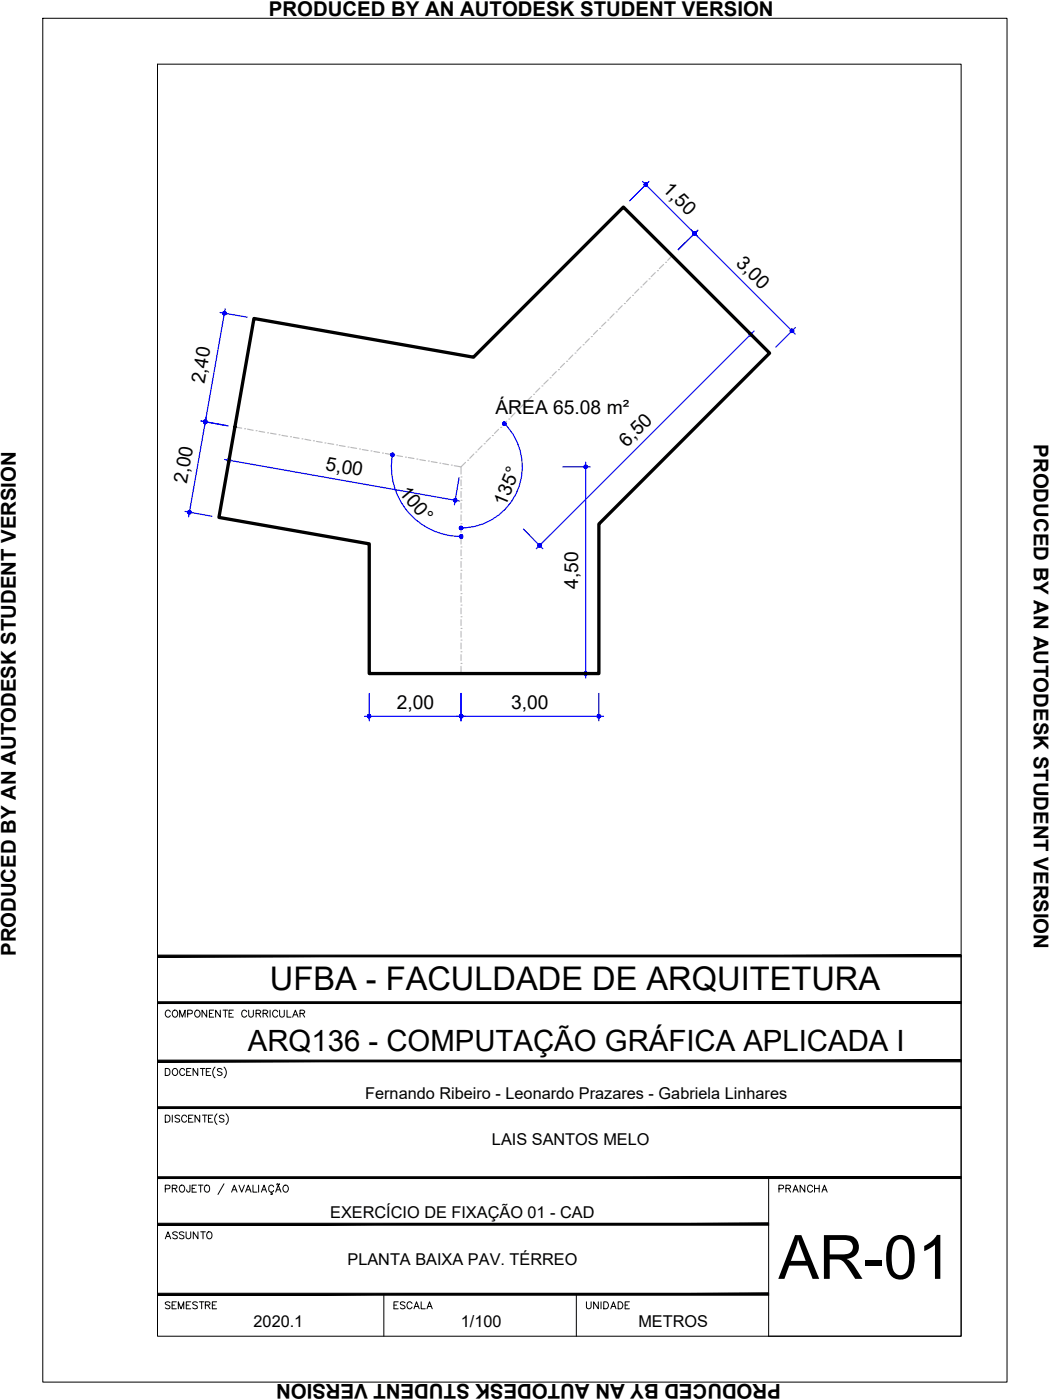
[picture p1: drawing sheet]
<svg xmlns="http://www.w3.org/2000/svg" width="229mm" height="305mm" viewBox="0 0 229 305" stroke-linecap="round" stroke-linejoin="round" font-family="sans-serif">
<!-- layer: ARQ_EIXO CINZA 04 -->
<g fill="none" stroke="#bababa" stroke-width=".25">
<path d="M142.7 59.4l-.9 .8M143.1 58.9h.1M144.5 57.6l-.9 .9M144.9 57.1h.1M146.3 55.7l-.9 1M122.9 79.1l-.9 .9M123.4 78.7h.1M124.7 77.3l-.9 .9M125.2 76.9h.1M126.5 75.5l-.9 .9M127 75.1h.1M128.3 73.7l-.9 .9"/>
<path d="M128.7 73.3h.1M130.1 71.9l-.9 .9M130.6 71.5h.1M131.9 70.1l-.9 .9M132.3 69.7h.1M133.7 68.3l-.9 1M134.2 67.9h.1M135.5 66.5l-.9 .9M135.9 66.1h.1M137.3 64.7l-.9 1M137.7 64.3h.1M139.1 62.9l-.9 .9"/>
<path d="M139.5 62.5h.1M140.9 61.2l-.9 .9M141.3 60.7h.1M51.1 93l1.5 .2M53.3 93.3h.1M53.9 93.4l1.2 .3M55.8 93.8h.1M56.4 93.9l1.2 .2M58.3 94.2h.1M58.9 94.3l1.2 .2M60.7 94.7h.1M61.4 94.8l1.2 .2"/>
<path d="M63.2 95.1h.1M63.9 95.2l1.2 .2M65.7 95.5h.1M66.4 95.6l1.2 .3M68.2 96h.1M68.9 96.1l1.2 .2M70.7 96.4h.1M71.4 96.5l1.2 .2M73.3 96.9h.1M73.9 97l1.2 .2M75.8 97.3h.1M76.4 97.4l1.2 .2"/>
<path d="M78.3 97.7h.1M78.9 97.9l1.2 .2M80.8 98.2h.1M81.4 98.3l1.2 .2M83.3 98.6h.1M83.9 98.7l1.2 .3M85.8 99.1h.1M86.4 99.2l1.2 .2M88.3 99.5h.1M88.9 99.6l1.2 .2M90.8 99.9h.1M103.2 98.8l-.9 1"/>
<path d="M103.6 98.4h.1M104.9 97.1l-.8 .9M105.4 96.6h.1M106.8 95.3l-1 .9M107.2 94.8h.1M108.5 93.5l-.8 .9M109 93h.1M110.3 91.7l-.9 .9M110.8 91.2h.1M112.1 89.9l-.8 .9M112.6 89.5h.1M113.9 88.1l-.9 .9"/>
<path d="M114.4 87.6h.1M115.7 86.3l-.8 .9M116.2 85.9h.1M117.5 84.5l-.9 .9M118 84h.1M119.3 82.7l-.9 .9M119.8 82.3h.1M121.1 80.9l-.9 .9M121.6 80.5h.1M91.4 100.1l1.2 .2M93.3 100.4h.1M93.9 100.5l1.3 .2"/>
<path d="M95.8 100.8h.1M96.4 100.9l1.3 .3M98.3 101.3h.1M98.9 101.4l1.5 .2M100.4 119.1h.1M100.4 116.5h.1M100.4 114h.1M100.4 111.5h.1M100.4 108.9h.1M100.4 106.4h.1M100.4 103.8h.1M100.4 104.5v1.2"/>
<path d="M100.4 107v1.3M100.4 109.6v1.2M100.4 112.1v1.3M100.4 114.6v1.3M100.4 117.2v1.2M100.4 119.7v1.3M101.3 100.7l-.9 .9v1.6M101.8 100.2h.1M100.4 139.4h.1M100.4 136.8h.1M100.4 134.3h.1M100.4 131.7h.1"/>
<path d="M100.4 129.2h.1M100.4 126.7h.1M100.4 124.2h.1M100.4 121.6h.1M100.4 122.3v1.2M100.4 124.8v1.3M100.4 127.3v1.3M100.4 129.9v1.2M100.4 132.4v1.2M100.4 134.9v1.3M100.4 137.5v1.2M100.4 140v1.3"/>
<path d="M100.4 144.4h.1M100.4 141.9h.1M100.4 142.5v1.3M100.4 145.1v1.5"/>
</g>
<!-- layer: COTA AZUL -->
<g fill="none" stroke="#00f" stroke-width=".25">
<path d="M139.9 39.5l12 12M141.3 39.5l-4.2 4.2M150.5 50.1l22.6 22.6M151.9 50.1l-4.2 4.3M47.9 68l5.9 1M49 67.2l-7.9 45.3M159.9 69.3l4.3 4.2M164.2 72.1l-47.4 47.4M173.1 71.3l-4.2 4.3M43.7 91.7l5.9 1M50.7 95.3l-1 5.9M85.4 99a15.2 15.2 0 0 0 15 17.8"/>
<path d="M109.8 92.2a13.3 13.3 0 0 1 2.9 14.5 13.3 13.3 0 0 1-12.3 8.2M40.3 111.3l5.8 1.1M48.9 100l51.2 9.1M99.9 104l-1 5.9M114 115.2l4.2 4.3M122.5 101.6h6M127.5 100.6v47.1M79.4 156h52M80.4 151v5.9M100.4 151v5.9M122.5 146.6h6M130.4 151v5.9"/>
</g>
<!-- layer: 0 -->
<g fill="#00f" stroke="#00f" stroke-width=".22">
<path d="M49.5 100.2v.1l.4-.1zM49.5 100.3l.4-.1-.3 .3zM49.9 100.2l-.3 .3 .2 .1z"/>
<path d="M49.9 100.2l-.1 .4h.2zM49.9 100.2l.3 .3-.2 .1zM49.9 100.2l.3 .3v-.2z"/>
<path d="M49.9 100.2l.3 .1v-.2zM50.1 99.9l.1 .2-.3 .1zM49.9 99.9v.3l.2-.3z"/>
<path d="M49.7 99.9l.2 .3v-.3zM49.6 100l.1-.1 .2 .3zM49.6 100l-.1 .2h.4z"/>
<path d="M99.1 108.9l.4 .1-.1-.2zM99.1 108.9l.3-.3v.2zM99.2 108.5l-.1 .4 .3-.3z"/>
<path d="M99 108.5l.1 .4 .1-.4zM98.8 108.7l.2-.2 .1 .4zM98.8 108.7l-.1 .1 .4 .1z"/>
<path d="M98.7 108.8l.1 .2 .3-.1zM98.8 109l.3-.1-.3 .3zM99.1 108.9l-.3 .3 .2 .1z"/>
<path d="M99.1 108.9l-.1 .4h.2zM99.1 108.9l.3 .2-.2 .2zM99.1 108.9l.3 .2 .1-.1z"/>
<path d="M127.3 101.3l.2 .3v-.3zM127.3 101.3l.2 .3-.3-.1zM127.2 101.5l-.1 .1h.4z"/>
<path d="M127.1 101.6l.1 .2 .3-.2zM127.2 101.8l.3-.2-.2 .4zM127.5 101.6l-.2 .4h.2z"/>
<path d="M127.5 101.6v.4h.2zM127.5 101.6l.3 .2-.1 .2zM127.5 101.6l.3 .2 .1-.2z"/>
<path d="M127.5 101.6h.4l-.1-.1zM127.7 101.3l.1 .2-.3 .1zM127.5 101.3v.3l.2-.3z"/>
<path d="M127.5 146.6v.4h.2zM127.5 146.6l.3 .2-.1 .2zM127.5 146.6l.3 .2 .1-.2z"/>
<path d="M127.5 146.6h.4l-.1-.1zM127.7 146.3l.1 .2-.3 .1zM127.5 146.3v.3l.2-.3z"/>
<path d="M127.3 146.3l.2 .3v-.3zM127.3 146.3l.2 .3-.3-.1zM127.2 146.5l-.1 .1h.4z"/>
<path d="M127.1 146.6l.1 .2 .3-.2zM127.2 146.8l.3-.2-.2 .4zM127.5 146.6l-.2 .4h.2z"/>
<path d="M117.2 119l.2 .1 .1-.4zM117.5 118.7l.1 .4h-.2zM117.5 118.7l.1 .4 .1-.1z"/>
<path d="M117.5 118.7l.2 .3 .2-.2zM117.5 118.7h.4v.1zM117.5 118.7h.4l-.2-.2z"/>
<path d="M117.6 118.4l-.1 .3 .2-.2zM117.4 118.4h.2l-.1 .3zM117.2 118.5l.3 .2-.1-.3z"/>
<path d="M117.2 118.5l-.1 .2h.4zM117.1 118.7h.4l-.4 .1zM117.1 118.8l.1 .2 .3-.3z"/>
<path d="M163.5 72.4l-.1 .4 .3-.3zM163.4 72.4h.1l-.1 .4zM163.2 72.5l.2 .3v-.4z"/>
<path d="M163.2 72.5l-.1 .2 .3 .1zM163.1 72.7l.3 .1-.3 .1zM163.1 72.9l.1 .2 .2-.3z"/>
<path d="M163.4 72.8l-.2 .3 .2 .1zM163.4 72.8l.1 .4h-.1zM163.4 72.8l.1 .4 .2-.1z"/>
<path d="M163.4 72.8l.3 .3 .1-.2zM163.4 72.8l.4-.1v.2zM163.4 72.8l.4-.1-.1-.2z"/>
<path d="M140.3 40v.1l.3 .1zM140.3 40.1l.3 .1-.3 .1zM140.3 40.3v.2l.3-.3z"/>
<path d="M140.6 40.2l-.3 .3 .2 .1zM140.6 40.2l.1 .4h-.2zM140.6 40.2l.1 .4 .2-.1z"/>
<path d="M140.6 40.2l.3 .3 .1-.2zM140.6 40.2l.4-.1v.2zM140.6 40.2l.4-.1-.1-.1z"/>
<path d="M140.7 39.8l-.1 .4 .3-.2zM140.5 39.8h.2l-.1 .4zM140.3 40l.3 .2-.1-.4z"/>
<path d="M151.2 50.8l.3 .3 .1-.2zM151.2 50.8l.4-.1v.2zM151.2 50.8l.4-.1-.1-.2z"/>
<path d="M151.3 50.5l-.1 .3 .3-.3zM151.1 50.5h.2l-.1 .3zM151 50.5l.2 .3-.1-.3z"/>
<path d="M151 50.5l-.2 .2 .4 .1zM150.8 50.7l.4 .1-.4 .1zM150.8 50.9l.2 .2 .2-.3z"/>
<path d="M151.2 50.8l-.2 .3 .1 .1zM151.2 50.8l.1 .4h-.2zM151.2 50.8l.1 .4 .2-.1z"/>
<path d="M151 50.5l-.2 .2 .4 .1zM150.8 50.7l.4 .1-.4 .1zM150.8 50.9l.2 .2 .2-.3z"/>
<path d="M151.2 50.8l-.2 .3 .1 .1zM151.2 50.8l.1 .4h-.2zM151.2 50.8l.1 .4 .2-.1z"/>
<path d="M151.2 50.8l.3 .3 .1-.2zM151.2 50.8l.4-.1v.2zM151.2 50.8l.4-.1-.1-.2z"/>
<path d="M151.3 50.5l-.1 .3 .3-.3zM151.1 50.5h.2l-.1 .3zM151 50.5l.2 .3-.1-.3z"/>
<path d="M172.4 72.1l.3 .2 .1-.2zM172.4 72.1l.4-.2v.2zM172.7 71.8l-.3 .3 .4-.2z"/>
<path d="M172.5 71.7l-.1 .4 .3-.3zM172.3 71.7h.2l-.1 .4zM172.2 71.8l.2 .3-.1-.4z"/>
<path d="M172.2 71.8l-.2 .1 .4 .2zM172 71.9l.4 .2h-.4zM172 72.1l.2 .2 .2-.2z"/>
<path d="M172.2 72.3l.1 .1 .1-.3zM172.4 72.1l.1 .3h-.2zM172.4 72.1l.1 .3 .2-.1z"/>
<path d="M44.6 91.5l.1 .3v-.4zM44.4 91.6l.2-.1 .1 .3zM44.4 91.6l-.1 .2h.4z"/>
<path d="M44.3 91.8l.1 .1 .3-.1zM44.4 91.9l.3-.1-.3 .3zM44.7 91.8l-.3 .3 .2 .1z"/>
<path d="M44.7 91.8l-.1 .4h.2zM44.7 91.8l.3 .3-.2 .1zM44.7 91.8l.3 .3 .1-.2z"/>
<path d="M44.7 91.8l.4 .1-.1-.2zM45 91.5v.2l-.3 .1zM44.7 91.4v.4l.3-.3z"/>
<path d="M41.2 111.5l-.1 .4h.3zM41.2 111.5l.3 .3-.1 .1zM41.2 111.5l.3 .3 .1-.2z"/>
<path d="M41.2 111.5l.4 .1v-.2zM41.5 111.3l.1 .1-.4 .1zM41.3 111.2l-.1 .3 .3-.2z"/>
<path d="M41.1 111.2l.1 .3 .1-.3zM40.9 111.3l.2-.1 .1 .3zM40.9 111.3v.2h.3z"/>
<path d="M40.9 111.5v.1l.3-.1zM40.9 111.6l.3-.1-.2 .3zM41.2 111.5l-.2 .3 .1 .1z"/>
<path d="M44.7 91.8l-.1 .4h.2zM44.7 91.8l.3 .3-.2 .1zM44.7 91.8l.3 .3 .1-.2z"/>
<path d="M44.7 91.8l.4 .1-.1-.2zM45 91.5v.2l-.3 .1zM44.7 91.4v.4l.3-.3z"/>
<path d="M44.6 91.5l.1 .3v-.4zM44.4 91.6l.2-.1 .1 .3zM44.4 91.6l-.1 .2h.4z"/>
<path d="M44.3 91.8l.1 .1 .3-.1zM44.4 91.9l.3-.1-.3 .3zM44.7 91.8l-.3 .3 .2 .1z"/>
<path d="M48.7 67.9l.2 .3v-.4zM48.6 67.9h.1l.2 .3zM48.6 67.9l-.1 .2 .4 .1z"/>
<path d="M48.5 68.1v.2l.4-.1zM48.5 68.3l.4-.1-.3 .3zM48.9 68.2l-.3 .3 .2 .1z"/>
<path d="M48.9 68.2l-.1 .4 .2-.1zM48.9 68.2l.2 .3h-.1zM48.9 68.2l.2 .3 .1-.3z"/>
<path d="M48.9 68.2h.3v-.1zM49.1 67.9l.1 .2-.3 .1zM48.9 67.8v.4l.2-.3z"/>
<path d="M100.4 156h.4l-.1-.3zM100.6 155.6l.1 .1-.3 .3zM100.4 155.6v.4l.2-.4z"/>
<path d="M100.2 155.6l.2 .4v-.4zM100.2 155.6l.2 .4-.3-.3zM100.1 155.7l-.1 .3h.4z"/>
<path d="M100 156l.1 .1 .3-.1zM100.1 156.1l.3-.1-.2 .3zM100.4 156l-.2 .3h.2z"/>
<path d="M100.4 156v.3h.2zM100.4 156l.3 .1-.1 .2zM100.4 156l.3 .1 .1-.1z"/>
<path d="M80 156l.1 .1 .3-.1zM80.1 156.1l.3-.1-.2 .3zM80.4 156l-.2 .3h.2z"/>
<path d="M80.4 156v.3h.2zM80.4 156l.3 .1-.1 .2zM80.4 156l.3 .1 .1-.1z"/>
<path d="M80.4 156h.4l-.1-.3zM80.6 155.6l.1 .1-.3 .3zM80.4 155.6v.4l.2-.4z"/>
<path d="M80.2 155.6l.2 .4v-.4zM80.2 155.6l.2 .4-.3-.3zM80.1 155.7l-.1 .3h.4z"/>
<path d="M130.4 156h.4l-.1-.3zM130.6 155.6l.1 .1-.3 .3zM130.4 155.6v.4l.2-.4z"/>
<path d="M130.2 155.6l.2 .4v-.4zM130.2 155.6l.2 .4-.4-.3zM130 155.7v.3h.4z"/>
<path d="M130 156v.1l.4-.1zM130 156.1l.4-.1-.2 .3zM130.4 156l-.2 .3h.2z"/>
<path d="M130.4 156v.3h.2zM130.4 156l.3 .1-.1 .2zM130.4 156l.3 .1 .1-.1z"/>
<path d="M100 156l.1 .1 .3-.1zM100.1 156.1l.3-.1-.2 .3zM100.4 156l-.2 .3h.2z"/>
<path d="M100.4 156v.3h.2zM100.4 156l.3 .1-.1 .2zM100.4 156l.3 .1 .1-.1z"/>
<path d="M100.4 156h.4l-.1-.3zM100.6 155.6l.1 .1-.3 .3zM100.4 155.6v.4l.2-.4z"/>
<path d="M100.2 155.6l.2 .4v-.4zM100.2 155.6l.2 .4-.3-.3zM100.1 155.7l-.1 .3h.4z"/>
<path d="M85.3 98.7l.2 .3v-.4zM85.2 98.8l.1-.1 .2 .3zM85.2 98.8l-.1 .1 .4 .1z"/>
<path d="M85.1 98.9v.2l.4-.1zM85.1 99.1l.4-.1-.3 .3zM85.5 99l-.3 .3 .2 .1z"/>
<path d="M85.5 99l-.1 .4h.2zM85.5 99l.2 .3-.1 .1zM85.5 99l.2 .3 .1-.2z"/>
<path d="M85.5 99l.3 .1v-.2zM85.7 98.7l.1 .2-.3 .1zM85.5 98.6v.4l.2-.3z"/>
<path d="M100.4 116.8h.4l-.1-.2zM100.6 116.5l.1 .1-.3 .2zM100.4 116.4v.4l.2-.3z"/>
<path d="M100.2 116.5l.2 .3v-.4zM100.2 116.5l.2 .3-.3-.2zM100.1 116.6l-.1 .2h.4z"/>
<path d="M100 116.8l.1 .2 .3-.2zM100.1 117l.3-.2-.2 .3zM100.4 116.8l-.2 .3 .2 .1z"/>
<path d="M100.4 116.8v.4l.2-.1zM100.4 116.8l.3 .2-.1 .1zM100.4 116.8l.3 .2 .1-.2z"/>
<path d="M100 114.9l.1 .2 .3-.2zM100.1 115.1l.3-.2-.2 .4zM100.4 114.9l-.2 .4h.2z"/>
<path d="M100.4 114.9v.4h.2zM100.4 114.9l.3 .2-.1 .2zM100.4 114.9l.3 .2 .1-.2z"/>
<path d="M100.4 114.9h.4l-.1-.1zM100.6 114.6l.1 .2-.3 .1zM100.4 114.6v.3l.2-.3z"/>
<path d="M100.2 114.6l.2 .3v-.3zM100.2 114.6l.2 .3-.3-.1zM100.1 114.8l-.1 .1h.4z"/>
<path d="M109.5 92l-.1 .2h.4zM109.4 92.2h.4l-.4 .1zM109.4 92.3l.1 .2 .3-.3z"/>
<path d="M109.5 92.5l.2 .1 .1-.4zM109.8 92.2l.1 .4h-.2zM109.8 92.2l.1 .4 .2-.1z"/>
<path d="M109.8 92.2l.3 .3 .1-.2zM109.8 92.2h.4v.1zM109.8 92.2h.4l-.1-.2z"/>
<path d="M109.9 91.9l-.1 .3 .3-.2zM109.7 91.9h.2l-.1 .3zM109.5 92l.3 .2-.1-.3z"/>
</g>
<path d="M55.3 69.3l47.8 8.5 32.6-32.7 31.9 31.8-37.2 37.2v32.5h-50v-28.2l-32.7-5.8z" fill="none" stroke="#000" stroke-width=".72"/>
<!-- layer: MRG_EXTERNA -->
<path d="M9.3 4h209.9v296.9h-209.9z" fill="none" stroke="#000" stroke-width=".22"/>
<!-- layer: MRG_INTERNA -->
<path d="M34.3 14h175v276.9h-175z" fill="none" stroke="#000" stroke-width=".22"/>
<!-- layer: SIMB_01 -->
<g fill="#000" stroke="#000" stroke-width=".22">
<path d="M34.3 218.1v.4l175-.4zM34.3 218.5l175-.4v.4z"/>
<path d="M34.3 207.9v.4l175-.4zM34.3 208.3l175-.4v.4z"/>
<path d="M34.3 230.8v.4l175-.4zM34.3 231.2l175-.4v.4z"/>
<path d="M34.3 256.2v.4l175-.4zM34.3 256.6l175-.4v.4z"/>
<path d="M34.3 241v.3l175-.3zM34.3 241.3l175-.3v.3z"/>
<path d="M34.3 266.3v.4l133-.4zM34.3 266.7l133-.4v.4z"/>
<path d="M34.3 282h133v-.4zM34.3 281.6h133l-133 .4z"/>
</g>
<g fill="none" stroke="#000" stroke-width=".22">
<path d="M45 219.9v1.5l-1-1.5v1.5M46.5 219.9h-.9v1.5h.9M48 219.9v1.5l-1.1-1.5v1.5M48.6 219.9h1M49.1 219.9v1.5M50.8 219.9h-.9v1.5h.9M54.1 219.9v1.1l.5 .4h.3l.3-.4v-1.1M58.8 219.9v1.5M60.9 219.9v1.1l.4 .4 .5-.2 .1-1.3M62.5 219.9v1.5h.9M209.3 208.1v82.8h-42v-34.5M36 232.6h.5a.82 .82 0 0 1 .5 .8 .82 .82 0 0 1-.5 .7h-.5z"/>
<path d="M37.1 220.3a.56 .56 0 0 0-.7-.4 .56 .56 0 0 0-.4 .6 .63 .63 0 0 0 .2 .8 .63 .63 0 0 0 .9-.2M37.7 220.1a.72 .72 0 0 1 1 .2 .72 .72 0 0 1-.3 1.1 .72 .72 0 0 1-.9-.4 .72 .72 0 0 1 .2-.9zM37.7 232.8a.72 .72 0 0 1 1 .2 .72 .72 0 0 1-.3 1.1 .72 .72 0 0 1-.9-.4 .72 .72 0 0 1 .2-.9zM39.1 221.4v-1.5l.6 1.5 .6-1.5v1.5M40.2 233a.56 .56 0 0 0-.6-.4 .56 .56 0 0 0-.5 .6 .63 .63 0 0 0 .3 .8 .63 .63 0 0 0 .8-.2M40.6 233.3h.6M40.9 220.7l.9-.1v-.5l-.3-.2h-.6v1.5M41.6 232.6h-1v1.5h1M42.7 220a.71 .71 0 0 1 .9 .7 .71 .71 0 0 1-.9 .7l-.3-.5v-.4zM43.1 232.6v1.5l-1.1-1.5v1.5M43.6 232.6h1M44.1 232.6v1.5"/>
<path d="M44.9 233.3h.6M45.6 220.6h.5M45.9 232.6h-1v1.5h1M46.8 232.3a1.57 1.57 0 0 0 0 2.4M48.3 232.8l-.3-.2-.7 .2 .2 .4 .5 .2 .3 .3v.2l-.3 .2-.7-.2M48.8 232.3a1.57 1.57 0 0 1 0 2.4M49.9 220.6h.5M53.7 220.3a.56 .56 0 0 0-.6-.4 .56 .56 0 0 0-.5 .6 .63 .63 0 0 0 .3 .8 .63 .63 0 0 0 .8-.2M55.8 220.6h.8l.2-.4-.4-.3h-.6v1.5M56.3 220.6l.5 .8M57.3 220.6h.8l.2-.4-.4-.3h-.6v1.5M57.8 220.6l.5 .8"/>
<path d="M60.5 220.3a.56 .56 0 0 0-.7-.4 .56 .56 0 0 0-.4 .6 .63 .63 0 0 0 .2 .8 .63 .63 0 0 0 .9-.2M63.7 221.4l.6-1.5 .6 1.5M63.9 220.9h.7M65.3 220.6h.9l.1-.4-.3-.3h-.7v1.5M65.8 220.6l.5 .8M36 242.8h.5a.82 .82 0 0 1 .5 .7 .82 .82 0 0 1-.5 .8h-.5zM36 258.8l.9-.1 .1-.6-1-.1v1.5M37.5 258.7l1-.1v-.5l-1-.1v1.5M37.5 242.8v1.5M38 258.7l.5 .8M39.1 243l-.3-.2-.7 .2 .2 .4 .7 .3 .1 .2v.2l-.3 .2-.7-.2M39.2 258.2a.72 .72 0 0 1 1 .2 .72 .72 0 0 1-.3 1.1 .72 .72 0 0 1-.9-.4 .72 .72 0 0 1 .2-.9z"/>
<path d="M40.6 243.2a.56 .56 0 0 0-.6-.4 .56 .56 0 0 0-.5 .6 .63 .63 0 0 0 .3 .8 .63 .63 0 0 0 .8-.2M41.1 243.5h.6M41.4 258l-.1 1.4-.4 .1-.2-.1-.1-.4M41.8 258.7h.6M42 242.8h-.9v1.5h.9M42.8 258h-1v1.5h1M43.2 258h1M43.5 242.8v1.5l-1-1.5v1.5M43.7 258v1.5M44.1 242.8h1M44.6 242.8v1.5M44.6 258.2a.63 .63 0 0 1 .8-.1 .63 .63 0 0 1 .2 .9 .57 .57 0 0 1-.5 .6 .57 .57 0 0 1-.6-.6z"/>
<path d="M45.4 243.5h.5M46.3 242.8h-.9v1.5h.9M47.2 242.5a1.57 1.57 0 0 0 0 2.3M48.8 243l-.4-.2-.6 .2 .1 .4 .7 .3 .2 .2v.2l-.4 .2-.6-.2M48.8 257.7l-1.3 2.4M49.2 242.5a1.57 1.57 0 0 1 0 2.3M50.4 259.5l.6-1.5 .6 1.5M50.7 259h.7M52 258l.6 1.5 .6-1.5M53.5 259.5l.6-1.5 .6 1.5M53.7 259h.7M55.1 258v1.5h.9"/>
<path d="M56.3 258v1.5M56.9 259.5l.6-1.5 .5 1.5M57.1 259h.7M59.1 259.5v.3l.2 .2h-.4M59.6 258.4a.6 .6 0 0 0-.9-.3 .6 .6 0 0 0-.2 .9 .54 .54 0 0 0 .4 .5 .54 .54 0 0 0 .7-.3M60 259.5l.6-1.5 .6 1.5M60.2 259h.8M60.3 257.8l-.1 .1M60.3 257.8h.2M60.5 257.8l.1 .1M60.6 257.9h.2M60.9 257.7l-.1 .2"/>
<path d="M61.8 258.2a.72 .72 0 0 1 1 .2 .72 .72 0 0 1-.3 1.1 .72 .72 0 0 1-.9-.4 .72 .72 0 0 1 .2-.9zM83.6 281.8v9.1M125.5 281.8v9.1"/>
</g>
<text font-size="13.3" x="169.5" y="278.4">AR-01</text>
<text font-size="7.1" x="58.8" y="215.6">UFBA - FACULDADE DE ARQUITETURA</text>
<text font-size="6.4" x="54" y="228.9">ARQ136 - COMPUTAÇÃO GRÁFICA APLICADA I</text>
<g font-size="4.4">
<text x="58.5" y="3.6">PRODUCED BY AN AUTODESK STUDENT VERSION</text>
<text x="225.1" y="96.7" transform="rotate(90 225.1 96.7)">PRODUCED BY AN AUTODESK STUDENT VERSION</text>
<text x="3.5" y="208.2" transform="rotate(-90 3.5 208.2)">PRODUCED BY AN AUTODESK STUDENT VERSION</text>
<text x="168.3" y="260.7">PRANCHA</text>
<text x="34.9" y="270.9">ASSUNTO</text>
<text x="34.9" y="286.1">SEMESTRE</text>
<text x="84.7" y="286.1">ESCALA</text>
<text x="126.3" y="286.1">UNIDADE</text>
<text x="170" y="301.3" transform="rotate(-180 170 301.3)">PRODUCED BY AN AUTODESK STUDENT VERSION</text>
</g>
<g font-size="4.2">
<text x="144.1" y="41.4" transform="rotate(45 144.1 41.4)">1,50</text>
<text x="160.1" y="57.4" transform="rotate(45 160.1 57.4)">3,00</text>
<text x="44.5" y="83.7" transform="rotate(-80 44.5 83.7)">2,40</text>
<text x="107.9" y="90.1">ÁREA 65.08 m²</text>
<text x="136.4" y="97.5" transform="rotate(-45 136.4 97.5)">6,50</text>
<text x="40.7" y="105.4" transform="rotate(-80 40.7 105.4)">2,00</text>
<text x="70.7" y="102.3" transform="rotate(10 70.7 102.3)">5,00</text>
<text x="86.7" y="107.3" transform="rotate(50 86.7 107.3)">100°</text>
<text x="110" y="110.4" transform="rotate(-68 110 110.4)">135°</text>
<text x="125.9" y="128.1" transform="rotate(-90 125.9 128.1)">4,50</text>
<text x="86.4" y="154.3">2,00</text>
<text x="111.3" y="154.3">3,00</text>
</g>
<g font-size="3.5">
<text x="79.5" y="239.3">Fernando Ribeiro - Leonardo Prazares - Gabriela Linhares</text>
<text x="107.1" y="249.3">LAIS SANTOS MELO</text>
<text x="71.9" y="265.2">EXERCÍCIO DE FIXAÇÃO 01 - CAD</text>
<text x="75.6" y="275.4">PLANTA BAIXA PAV. TÉRREO</text>
<text x="55.2" y="289">2020.1</text>
<text x="100.3" y="289">1/100</text>
<text x="139" y="289">METROS</text>
</g>
</svg>
